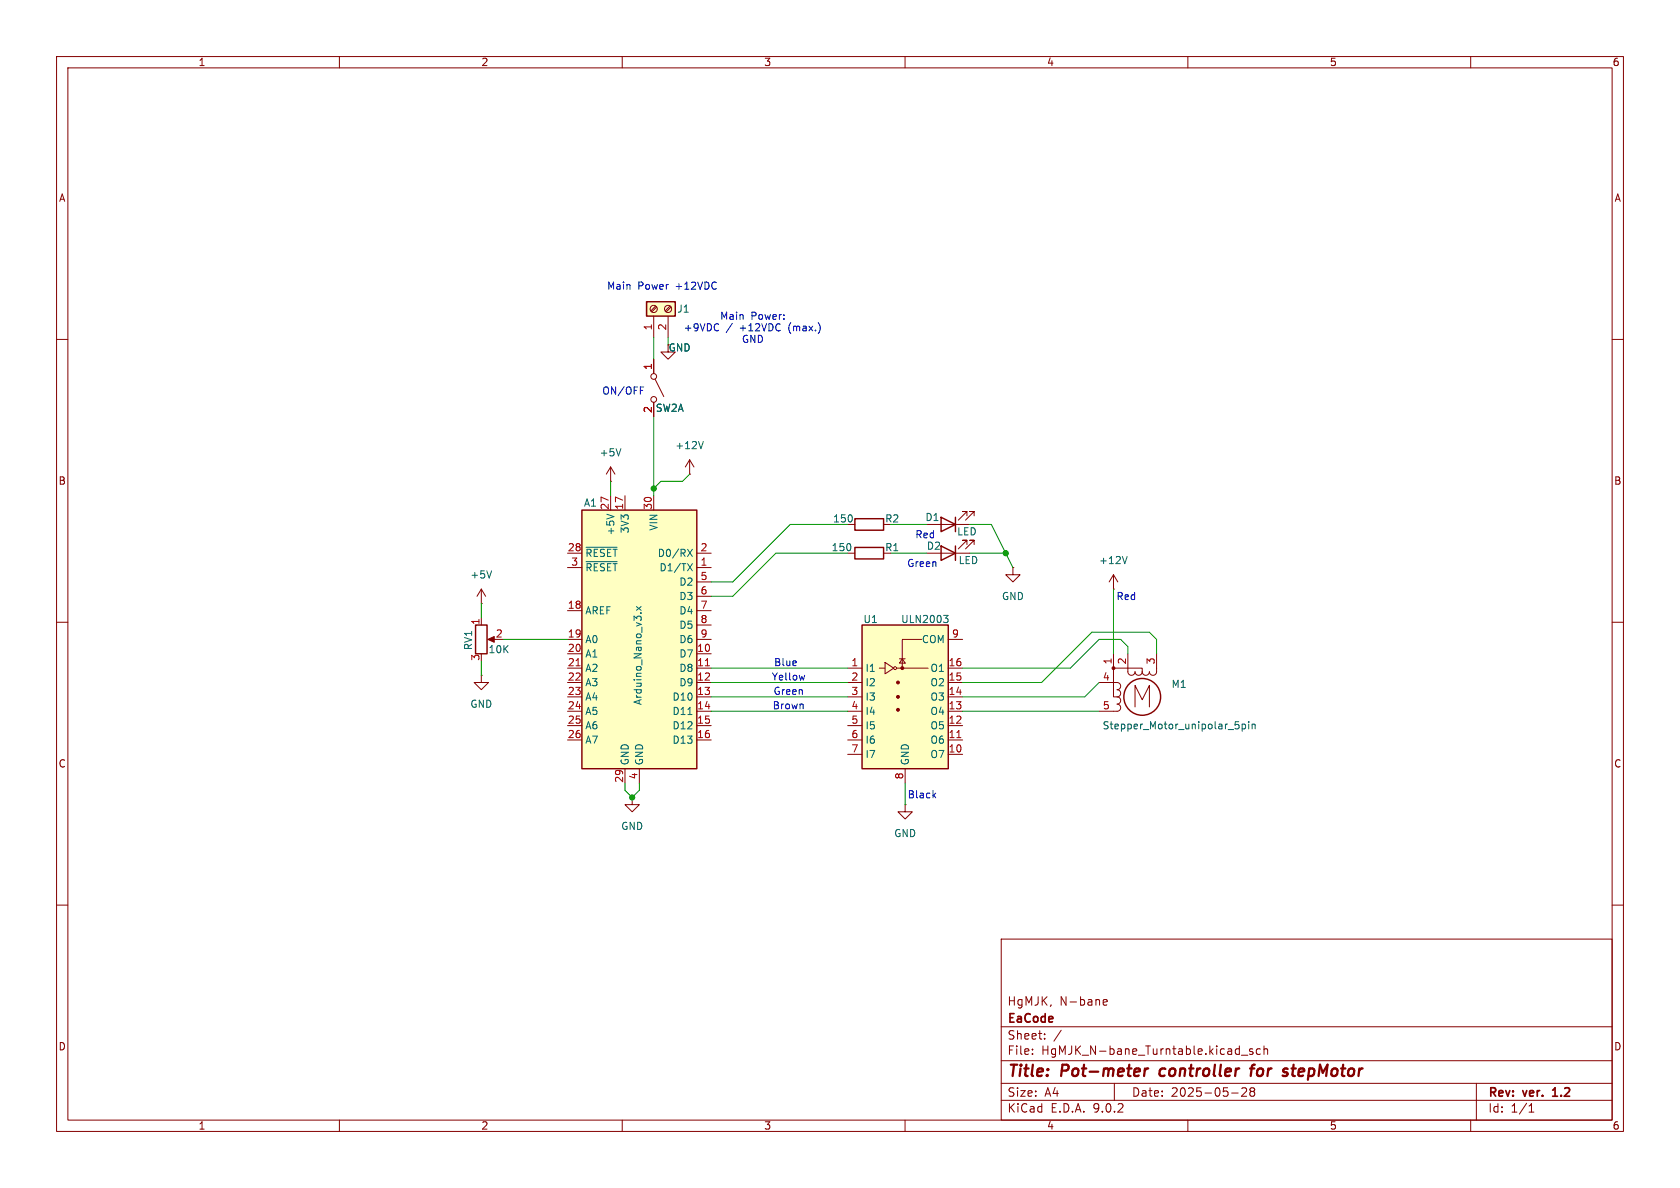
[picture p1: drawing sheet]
<svg xmlns="http://www.w3.org/2000/svg" width="297mm" height="210mm" viewBox="0 0 297 210" stroke-linecap="round" stroke-linejoin="round" font-family="sans-serif">
<g fill="none" stroke="#840000" stroke-width=".18">
<path d="M10 10h277v190h-277zM12 12h273v186h-273zM60 10v2M110 10v2M160 10v2M210 10v2M260 10v2M10 60h2M285 60h2M107.9 85.1h.1M107.9 82.6l-.7 1.2M107.9 82.6l.8 1.2"/>
<path d="M107.9 82.6v2.5M121.9 83.8h.1M121.9 81.3l-.7 1.3M121.9 81.3l.8 1.3M121.9 81.3v2.5M10 110h2M196.8 118.1v5.1h.7a.64 .64 0 0 1 .6 .6 .64 .64 0 0 1-.6 .7 .63 .63 0 0 1 .6 .6 .63 .63 0 0 1-.6 .6h-3.2M196.8 118.1h5.1v.6M196.8 115.6v2.5M199.4 115.6v3.1a.64 .64 0 0 0 .6 .7 .64 .64 0 0 0 .7-.7 .64 .64 0 0 0 .6 .7 .64 .64 0 0 0 .6-.7M204.5 115.6v3.1a.64 .64 0 0 1-.7 .7 .64 .64 0 0 1-.6-.7 .64 .64 0 0 1-.6 .7 .64 .64 0 0 1-.7-.7M285 110h2"/>
<path d="M194.3 120.7h3.2a.64 .64 0 0 1 .6 .6 .64 .64 0 0 1-.6 .6 .63 .63 0 0 1 .6 .7 .63 .63 0 0 1-.6 .6M200.7 125v-3.8l1.2 2.5 1.3-2.5v3.8M111.8 141v1.2h1.2l-1.2 1.3-1.3-1.3h1.3M111.8 141h.1M10 160h2M177 166h108v32h-108zM195 177.2l.7-.1v-.3l-.5-.1-.2 .2 .1 .7h.6M285 160h2M60 198v2M110 198v2M160 198v2M177 194.5h108"/>
<path d="M177 191.5h108M177 187.5h108M177 181.5h108M182.5 186.3v.1M182.5 185.5v.1M184.7 183.6v.1M184.7 182.8v.1M187.6 182.1l-1.3 2M197 191.5v3M210 198v2M217.7 193.2h1.2M219.5 186.5h1.1"/>
<path d="M219.5 192.4l.6-.1 .2 .1 .1 .3-.9 1.1h.9M221.2 192.9l-.2-.2 .2-.4 .5 .1 .1 .2-.3 .3M221.2 192.9l-.2 .3v.5l.2 .1 .5-.1 .1-.2-.1-.4-.2-.2M221.2 192.9h.3M221.5 185.5l-.4-.1-.2 .2 .1 .2 .5 .2v.3h-.6M222.8 185.5l-.4-.1-.3 .3v.4l.1 .2h.6M223.5 185.5l.2-.1 .3 .1 .1 .9M223.5 184.9v1.5M260 198v2M261 191.5v6.5M270.3 196.6h.9M270.3 195.5l.4-.4v1.5"/>
</g>
<path d="M274.5 193.8h.8M274.6 192.6l-.1 .1" fill="none" stroke="#840000" stroke-width=".3"/>
<path d="M202.4 188.9l-.1 1.3M203 188.9l-.4 .1-.2 .3M205.2 189.1l-.2 .7 .3 .4M221 188.9h.8M221.8 188.2l-.4 .1-.1 .2-.2 1.7M228.3 188.9h.8M228.7 188.2l-.1 1.9" fill="none" stroke="#840000" stroke-width=".4"/>
<circle cx="196.8" cy="118.1" r=".25" fill="#840000" stroke="#840000" stroke-width=".18"/>
<circle cx="201.9" cy="123.2" r="3.3" fill="none" stroke="#840000" stroke-width=".25"/>
<path d="M109.8 79.3l-.5 1.3M124.3 78l-.4 1.3M218.4 127.6h.6M218.5 128.1h.3l.3 .2-.1 .4-.5 .1M219.6 128.1l.4-.1 .2 .2-.1 .6h-.5M219.6 128v1.3M220.8 127.6v.1M220.8 128v.8M221.4 128.1l.1-.1 .3 .1 .1 .7M221.4 128v.8" fill="none" stroke="#006464" stroke-width=".18"/>
<path d="M102.9 90.2h20.3v45.7h-20.3z" fill="#ffffc2"/>
<path d="M102.9 90.2h20.3v45.7h-20.3z" fill="none" stroke="#840000" stroke-width=".25"/>
<g fill="none" stroke="#840000" stroke-width=".18">
<path d="M115.6 63.5v2.5M115.6 71.1v2.6M115.8 67.1l1.5 3M118.1 61v1.2h1.3l-1.3 1.3-1.3-1.3h1.3M100.3 97.8h2.6M107.9 87.6v2.6M110.5 87.6v2.6M115.6 87.6v2.6M123.2 97.8h2.5M100.3 100.3h2.6M100.3 108h2.6M100.3 113h2.6"/>
<path d="M100.3 115.6h2.6M100.3 118.1h2.6M123.2 100.3h2.5M123.2 102.9h2.5M123.2 105.4h2.5M123.2 108h2.5M123.2 110.5h2.5M123.2 113h2.5M123.2 115.6h2.5M123.2 118.1h2.5M100.3 120.7h2.6M100.3 123.2h2.6"/>
<path d="M100.3 125.7h2.6M100.3 128.3h2.6M100.3 130.8h2.6M110.5 135.9v2.5M113 135.9v2.5M123.2 120.7h2.5M123.2 123.2h2.5M123.2 125.7h2.5M123.2 128.3h2.5M123.2 130.8h2.5"/>
<circle cx="115.6" cy="66.5" r=".51"/>
<circle cx="115.6" cy="70.6" r=".51"/>
</g>
<path d="M103.6 96.7h5.5M103.6 99.3h5.5M107.3 90.9l1.2 .4M121.6 97.1l.8 1.3M121.6 99.6l.8 1.3M122.4 97.1l-.8 1.3M122.4 99.6l-.8 1.3M112.5 107.2l.9 .7M113.2 108.4h.2M113.4 107.2l-.9 .7M121.6 126.3h.7" fill="none" stroke="#006464" stroke-width=".18"/>
<path d="M101.8 117.7h.8M124.7 117.7h.7" fill="none" stroke="#a90000" stroke-width=".18"/>
<path d="M114.3 53.3h5.1v2.6h-5.1z" fill="#ffffc2"/>
<path d="M114.3 53.3h5.1v2.6h-5.1zM151.1 91.7h5.1v2h-5.1zM151.1 96.8h5.1v2h-5.1zM166.4 91.4l2.5 1.3-2.5 1.3zM166.4 96.5l2.5 1.3-2.5 1.3zM168.9 91.4v2.6M168.9 96.5v2.6M84.1 110.5h2v5.1h-2z" fill="none" stroke="#840000" stroke-width=".25"/>
<g fill="none" stroke="#840000" stroke-width=".18">
<path d="M115.6 55.9v3.8M115.9 54.1l-.8 .9M116.1 54.3l-.9 .8M118.1 55.9v3.8M118.4 54.1l-.8 .9M118.6 54.3l-.8 .8M149.9 92.7h1.2M149.9 97.8h1.2M163.8 92.7h7.6M166.4 97.8h5M170.9 91.2v-.8h-.7h.7l-1.5 1.5M170.9 96.3v-.8h-.7h.7l-1.5 1.5"/>
<path d="M172.2 91.2v-.8h-.8h.8l-1.5 1.5M172.2 96.3v-.8h-.8h.8l-1.5 1.5M85.1 106.7h.1M85.1 119.4v1.3h1.3l-1.3 1.2-1.3-1.2h1.3M85.1 119.4h.1M85.1 104.1v2.6M85.1 109.2v1.3M85.1 104.1l-.8 1.3M85.1 104.1l.8 1.3M86.6 113h1M179.1 100.3v1.3h1.2l-1.2 1.3-1.3-1.3h1.3M179.1 100.3h.1"/>
<path d="M196.8 104.1h.1M196.8 101.6l-.7 1.3M196.8 101.6l.8 1.3M196.8 101.6v2.5M160 142.2v1.3h1.3l-1.3 1.3-1.3-1.3h1.3M160 142.2h.1"/>
<circle cx="115.6" cy="54.6" r=".63"/>
<circle cx="118.1" cy="54.6" r=".63"/>
</g>
<path d="M86.2 113l1.2-.5v1z" fill="#840000" stroke="#840000" stroke-width=".18"/>
<path d="M199.3 98.4l-.5 1.2M86.9 100.9l-.4 1.3" fill="none" stroke="#006464" stroke-width=".18"/>
<path d="M152.4 110.5h15.2v25.4h-15.2z" fill="#ffffc2"/>
<path d="M152.4 110.5h15.2v25.4h-15.2z" fill="none" stroke="#840000" stroke-width=".25"/>
<g fill="none" stroke="#840000" stroke-width=".18">
<path d="M115.6 63.5v2.5M115.6 71.1v2.6M149.9 118.1h2.5M155.4 118.1h1.1M156.5 117.1l1.5 1-1.5 1zM158.5 118.1h5.6M159 116.5h1M159.5 116.5l.5 .7h-1zM162.9 113h-3.4v5.1M167.6 118.1h2.6M167.6 113h2.6M149.9 120.7h2.5"/>
<path d="M149.9 123.2h2.5M149.9 125.7h2.5M149.9 128.3h2.5M149.9 130.8h2.5M149.9 133.4h2.5M160 135.9v2.5M167.6 120.7h2.6M167.6 123.2h2.6M167.6 125.7h2.6M167.6 128.3h2.6M167.6 130.8h2.6M167.6 133.4h2.6"/>
<circle cx="158.2" cy="118.1" r=".25"/>
</g>
<g fill="#840000" stroke="#840000" stroke-width=".18">
<circle cx="158.7" cy="120.6" r=".25"/>
<circle cx="158.7" cy="123.2" r=".25"/>
<circle cx="158.7" cy="125.5" r=".25"/>
<circle cx="159.5" cy="118.1" r=".25"/>
</g>
<path d="M169.2 130.4h.7" fill="none" stroke="#a90000" stroke-width=".18"/>
<path d="M166.8 108.8h.8l-.4 .5 .3 .1 .1 .4-.2 .3h-.4" fill="none" stroke="#006464" stroke-width=".18"/>
<g fill="none" stroke="#009600" stroke-width=".18">
<path d="M115.6 59.7v3.8M118.1 59.7v1.3M115.6 73.7v13.9M107.9 85.1v2.5M121.9 83.8l-1.3 1.3h-3.8l-1.2 1.3M149.9 92.7h-10.2l-10.2 10.2h-3.8M149.9 97.8h-12.7l-7.7 7.6h-3.8M157.5 92.7h6.3M157.5 97.8h6.3M171.4 92.7h3.9l3.8 7.6M171.4 97.8h6.4M85.1 106.7v2.5"/>
<path d="M85.1 116.8v2.6M88.9 113h11.4M125.7 118.1h24.2M196.8 104.1v11.5M199.4 115.6v-1.3l-1.3-1.3h-3.8l-5.1 5.1h-19M204.5 115.6v-2.6l-1.3-1.2h-10.2l-8.9 8.9h-13.9M110.5 138.4v1.3l1.3 1.3 1.2-1.3v-1.3M125.7 120.7h24.2M125.7 125.7h24.2M125.7 123.2h24.2M160 138.4v3.8M170.2 125.7h24.1"/>
<path d="M194.3 120.7l-2.5 2.5h-21.6"/>
</g>
<path d="M113.2 68.4h.6M142.3 119.4l-.3 .8M165.1 140.6l.3 .4M165.4 140.2l-.5 .5" fill="none" stroke="#0000c2" stroke-width=".18"/>
<g fill="#009600" stroke="#009600" stroke-width=".18">
<circle cx="177.8" cy="97.8" r=".46"/>
<circle cx="111.8" cy="141" r=".46"/>
<circle cx="115.6" cy="86.4" r=".46"/>
</g>
<g font-size="2.8" fill="#840000">
<text x="178" y="190.9">Title:</text>
<text x="187.7" y="190.9">Pot-meter</text>
<text x="205.9" y="190.9">controller</text>
<text x="222.8" y="190.9">for</text>
<text x="229.3" y="190.9">stepMotor</text>
</g>
<g font-size="2.1" fill="#840000">
<text x="178" y="178">HgMJK,</text>
<text x="187.3" y="178">N-bane</text>
<text x="178" y="184">Sheet:</text>
<text x="178" y="181.2">EaCode</text>
<text x="178" y="186.7">File:</text>
<text x="184.1" y="186.7">HgMJK_N-bane_Turntable.kicad_sch</text>
<text x="178" y="196.9">KiCad</text>
<text x="178" y="194.1">Size:</text>
<text x="184.7" y="194.1">A4</text>
<text x="185.7" y="196.9">E.D.A.</text>
<text x="193.3" y="196.9">9.0.2</text>
<text x="200" y="194.1">Date:</text>
<text x="207" y="194.1">2025-05-28</text>
<text x="263" y="194.3">Rev:</text>
<text x="263" y="196.9">Id:</text>
<text x="267.1" y="196.9">1/1</text>
<text x="269.4" y="194.3">ver.</text>
<text x="275.2" y="194.3">1.2</text>
</g>
<g font-size="1.8" fill="#840000">
<text x="35" y="11.9">1</text>
<text x="85" y="11.9">2</text>
<text x="135" y="11.9">3</text>
<text x="185" y="11.9">4</text>
<text x="235" y="11.9">5</text>
<text x="285" y="11.9">6</text>
<text x="10.3" y="35.9">A</text>
<text x="285.3" y="35.9">A</text>
<text x="118.1" y="62.3">GND</text>
<text x="10.3" y="85.9">B</text>
<text x="285.3" y="85.9">B</text>
<text x="10.3" y="135.9">C</text>
<text x="285.3" y="135.9">C</text>
<text x="10.3" y="185.9">D</text>
<text x="285.3" y="185.9">D</text>
<text x="35" y="199.9">1</text>
<text x="85" y="199.9">2</text>
<text x="135" y="199.9">3</text>
<text x="185" y="199.9">4</text>
<text x="235" y="199.9">5</text>
<text x="285" y="199.9">6</text>
</g>
<g font-size="1.8" fill="#0000c2">
<text x="107.2" y="51.4">Main</text>
<text x="112.8" y="51.4">Power</text>
<text x="119.5" y="51.4">+12VDC</text>
<text x="120.8" y="58.8">+9VDC</text>
<text x="127.2" y="56.7">Main</text>
<text x="128.4" y="58.8">/</text>
<text x="130.9" y="58.8">+12VDC</text>
<text x="132.7" y="56.7">Power:</text>
<text x="139.7" y="58.8">(max.)</text>
<text x="131.1" y="60.8">GND</text>
<text x="106.4" y="70">ON/OFF</text>
<text x="161.7" y="95.4">Red</text>
<text x="160.3" y="100.4">Green</text>
<text x="197.3" y="106.3">Red</text>
<text x="136.7" y="118">Blue</text>
<text x="136.4" y="120.5">Yellow</text>
<text x="136.5" y="125.6">Brown</text>
<text x="136.7" y="123">Green</text>
<text x="160.4" y="141.3">Black</text>
</g>
<g font-size="1.8" fill="#a90000">
<text x="115.3" y="58.5" transform="rotate(-90 115.3 58.5)">1</text>
<text x="117.9" y="58.5" transform="rotate(-90 117.9 58.5)">2</text>
<text x="115.3" y="65.5" transform="rotate(-90 115.3 65.5)">1</text>
<text x="115.3" y="73.1" transform="rotate(-90 115.3 73.1)">2</text>
<text x="107.7" y="90.2" transform="rotate(-90 107.7 90.2)">27</text>
<text x="110.2" y="90.2" transform="rotate(-90 110.2 90.2)">17</text>
<text x="115.3" y="90.2" transform="rotate(-90 115.3 90.2)">30</text>
<text x="100.3" y="97.5">28</text>
<text x="100.9" y="100.1">3</text>
<text x="123.8" y="97.5">2</text>
<text x="123.8" y="100.1">1</text>
<text x="100.3" y="107.7">18</text>
<text x="123.8" y="102.6">5</text>
<text x="123.8" y="105.2">6</text>
<text x="123.8" y="107.7">7</text>
<text x="84.8" y="110.6" transform="rotate(-90 84.8 110.6)">1</text>
<text x="87.6" y="112.8">2</text>
<text x="100.3" y="112.8">19</text>
<text x="123.8" y="110.2">8</text>
<text x="123.8" y="112.8">9</text>
<text x="168.2" y="112.8">9</text>
<text x="84.8" y="116.9" transform="rotate(-90 84.8 116.9)">3</text>
<text x="100.3" y="115.3">20</text>
<text x="100.3" y="117.9">21</text>
<text x="123.1" y="115.3">10</text>
<text x="123.1" y="117.9">11</text>
<text x="150.4" y="117.9">1</text>
<text x="167.6" y="117.9">16</text>
<text x="196.6" y="117.5" transform="rotate(-90 196.6 117.5)">1</text>
<text x="199.1" y="117.5" transform="rotate(-90 199.1 117.5)">2</text>
<text x="204.2" y="117.5" transform="rotate(-90 204.2 117.5)">3</text>
<text x="100.3" y="120.4">22</text>
<text x="100.3" y="122.9">23</text>
<text x="100.3" y="125.5">24</text>
<text x="123.1" y="120.4">12</text>
<text x="123.1" y="122.9">13</text>
<text x="123.1" y="125.5">14</text>
<text x="150.4" y="120.4">2</text>
<text x="150.4" y="122.9">3</text>
<text x="150.4" y="125.5">4</text>
<text x="167.6" y="120.4">15</text>
<text x="167.6" y="122.9">14</text>
<text x="167.6" y="125.5">13</text>
<text x="194.9" y="120.4">4</text>
<text x="194.9" y="125.5">5</text>
<text x="100.3" y="128">25</text>
<text x="100.3" y="130.6">26</text>
<text x="123.1" y="128">15</text>
<text x="123.1" y="130.6">16</text>
<text x="150.4" y="128">5</text>
<text x="150.4" y="130.6">6</text>
<text x="167.6" y="128">12</text>
<text x="167.6" y="130.6">11</text>
<text x="112.8" y="137.9" transform="rotate(-90 112.8 137.9)">4</text>
<text x="150.4" y="133.1">7</text>
<text x="159.8" y="137.9" transform="rotate(-90 159.8 137.9)">8</text>
<text x="167.6" y="133.1">10</text>
<text x="110.2" y="138.5" transform="rotate(-90 110.2 138.5)">29</text>
</g>
<g font-size="1.8" fill="#006464">
<text x="119.6" y="55.5">J1</text>
<text x="115.8" y="73">SW2A</text>
<text x="105.9" y="80.9">+5V</text>
<text x="119.3" y="79.6">+12V</text>
<text x="103.1" y="89.8">A1</text>
<text x="108.8" y="94.8" transform="rotate(-90 108.8 94.8)">+5V</text>
<text x="111.4" y="94.4" transform="rotate(-90 111.4 94.4)">3V3</text>
<text x="116.4" y="93.9" transform="rotate(-90 116.4 93.9)">VIN</text>
<text x="147.2" y="92.6">150</text>
<text x="156.4" y="92.6">R2</text>
<text x="163.5" y="92.3">D1</text>
<text x="169.1" y="94.8">LED</text>
<text x="103.4" y="98.7">~{RESET}</text>
<text x="103.4" y="101.2">~{RESET}</text>
<text x="116.2" y="98.7">D0/RX</text>
<text x="116.5" y="101.2">D1/TX</text>
<text x="146.9" y="97.6">150</text>
<text x="156.4" y="97.6">R1</text>
<text x="163.8" y="97.4">D2</text>
<text x="169.4" y="99.9">LED</text>
<text x="194.2" y="99.9">+12V</text>
<text x="83.1" y="102.5">+5V</text>
<text x="120" y="103.7">D2</text>
<text x="120" y="106.3">D3</text>
<text x="177" y="106.3">GND</text>
<text x="103.4" y="108.8">AREF</text>
<text x="103.4" y="113.9">A0</text>
<text x="120" y="108.8">D4</text>
<text x="120" y="111.4">D5</text>
<text x="120" y="113.9">D6</text>
<text x="152.6" y="110.3">U1</text>
<text x="159.2" y="110.3">ULN2003</text>
<text x="162.9" y="113.9">COM</text>
<text x="83.7" y="115" transform="rotate(-90 83.7 115)">RV1</text>
<text x="86.3" y="115.7">10K</text>
<text x="103.4" y="116.4">A1</text>
<text x="103.4" y="119">A2</text>
<text x="120" y="116.4">D7</text>
<text x="120" y="119">D8</text>
<text x="152.9" y="119">I1</text>
<text x="164.4" y="119">O1</text>
<text x="83.1" y="125.3">GND</text>
<text x="103.4" y="121.5">A3</text>
<text x="103.4" y="124.1">A4</text>
<text x="113.6" y="124.7" transform="rotate(-90 113.6 124.7)">Arduino_Nano_v3.x</text>
<text x="118.8" y="124.1">D10</text>
<text x="120" y="121.5">D9</text>
<text x="152.9" y="121.5">I2</text>
<text x="152.9" y="124.1">I3</text>
<text x="164.4" y="121.5">O2</text>
<text x="164.4" y="124.1">O3</text>
<text x="207" y="121.8">M1</text>
<text x="103.4" y="126.6">A5</text>
<text x="103.4" y="129.1">A6</text>
<text x="103.4" y="131.7">A7</text>
<text x="118.8" y="126.6">D11</text>
<text x="118.8" y="129.1">D12</text>
<text x="118.8" y="131.7">D13</text>
<text x="152.9" y="126.6">I4</text>
<text x="152.9" y="129.1">I5</text>
<text x="152.9" y="131.7">I6</text>
<text x="164.4" y="126.6">O4</text>
<text x="164.4" y="129.1">O5</text>
<text x="164.4" y="131.7">O6</text>
<text x="194.8" y="129.1">Stepper_Motor_unipolar_5pin</text>
<text x="111.4" y="135.4" transform="rotate(-90 111.4 135.4)">GND</text>
<text x="113.9" y="135.4" transform="rotate(-90 113.9 135.4)">GND</text>
<text x="152.9" y="134.2">I7</text>
<text x="160.9" y="135.4" transform="rotate(-90 160.9 135.4)">GND</text>
<text x="164.4" y="134.2">O7</text>
<text x="109.7" y="146.9">GND</text>
<text x="158" y="148.2">GND</text>
</g>
</svg>
